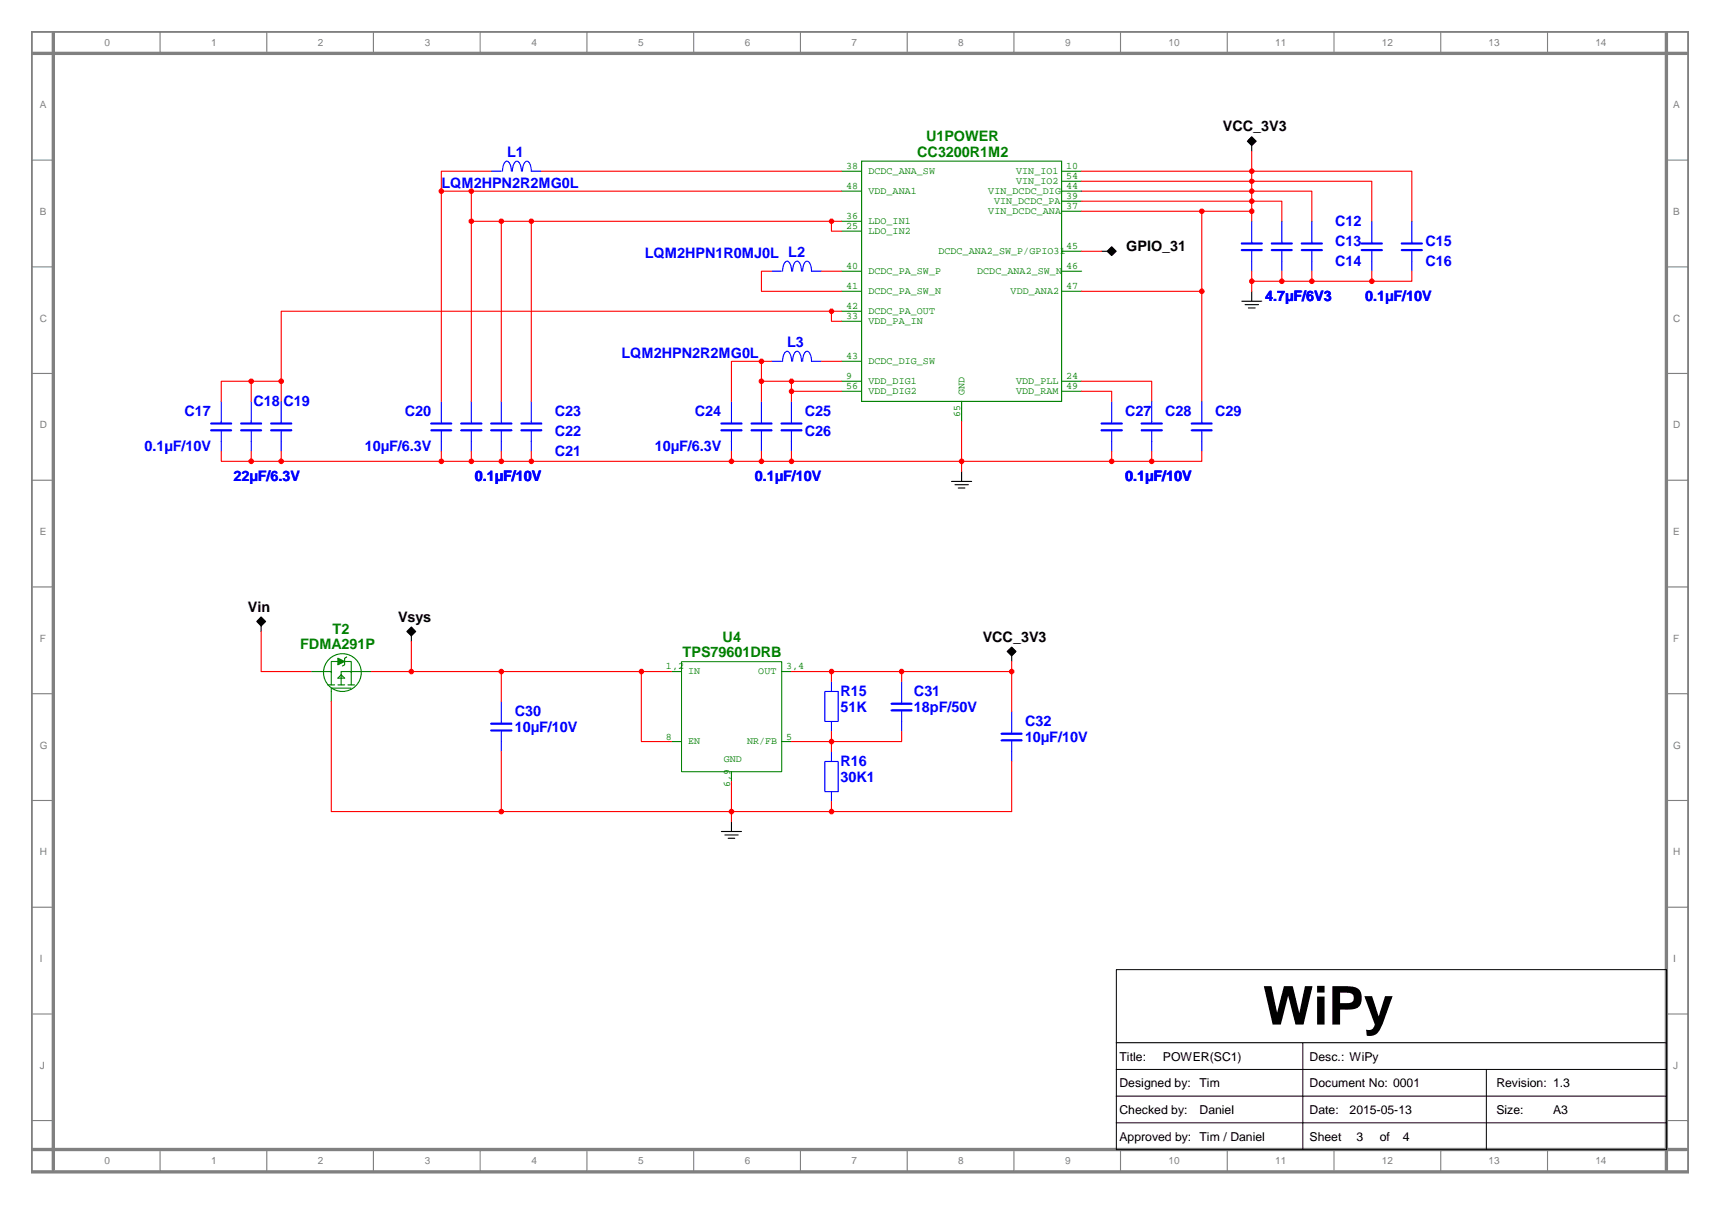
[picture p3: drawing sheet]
<svg xmlns="http://www.w3.org/2000/svg" width="420mm" height="297mm" viewBox="0 0 420 297" stroke-linecap="round" stroke-linejoin="round" font-family="sans-serif">
<path d="M7.6 7.6h404.9v278.7h-404.9zM7.6 13h404.4M13 7.6v278.1M407.1 7.6v278.1M7.6 280.8h404.4" fill="none" stroke="#808080" stroke-width=".81"/>
<g fill="none" stroke="#808080" stroke-width=".27">
<path d="M39.1 7.6v5.4M65.2 7.6v5.4M91.2 7.6v5.4M117.3 7.6v5.4M143.4 7.6v5.4M169.4 7.6v5.4M195.5 7.6v5.4M221.6 7.6v5.4M247.7 7.6v5.4M273.7 7.6v5.4M299.8 7.6v5.4M325.9 7.6v5.4"/>
<path d="M351.9 7.6v5.4M378 7.6v5.4M7.6 39.1h5.4M407.1 39.1h5.4M7.6 65.2h5.4M407.1 65.2h5.4M7.6 91.2h5.4M407.1 91.2h5.4M7.6 117.3h5.4M407.1 117.3h5.4M7.6 143.4h5.4M407.1 143.4h5.4"/>
<path d="M7.6 169.5h5.4M407.1 169.5h5.4M7.6 195.5h5.4M407.1 195.5h5.4M7.6 221.6h5.4M407.1 221.6h5.4M7.6 247.7h5.4M407.1 247.7h5.4M7.6 273.7h5.4M407.1 273.7h5.4M39.1 280.8v5.5M65.2 280.8v5.5"/>
<path d="M91.2 280.8v5.5M117.3 280.8v5.5M143.4 280.8v5.5M169.4 280.8v5.5M195.5 280.8v5.5M221.6 280.8v5.5M247.7 280.8v5.5M273.7 280.8v5.5M299.8 280.8v5.5M325.9 280.8v5.5M351.9 280.8v5.5M378 280.8v5.5"/>
</g>
<path d="M303.3 73.6h4.9M304.2 74.4h3.2M305 75.2h1.6M305.8 71.2v2.4M232.4 117.6h5M233.3 118.4h3.2M234.1 119.2h1.6M234.9 115.1v2.5M176.2 203.1h4.9M177.1 204h3.2M177.9 204.8h1.6M178.7 200.7v2.4" fill="none" stroke="#000" stroke-width=".27"/>
<path d="M271.6 98v5.5M281.3 98v5.5M271.6 105.1v5.1M281.3 105.1v5.1" fill="none" stroke="#00f" stroke-width=".27"/>
<path d="M269.1 103.5h4.9M269.1 105.1h4.9M278.9 103.5h4.9M278.9 105.1h4.9" fill="none" stroke="#00f" stroke-width=".54"/>
<circle cx="271.6" cy="112.7" r=".55" fill="#f00"/>
<circle cx="271.6" cy="112.7" r=".55" fill="none" stroke="#f00" stroke-width=".27"/>
<circle cx="234.9" cy="112.7" r=".55" fill="#f00"/>
<circle cx="234.9" cy="112.7" r=".55" fill="none" stroke="#f00" stroke-width=".27"/>
<path d="M305.8 54.1v5.4M313.1 54.1v5.4M320.5 54.1v5.4M335.1 54.1v5.4M344.9 54.1v5.4M305.8 61.1v5.2M313.1 61.1v5.2M320.5 61.1v5.2M335.1 61.1v5.2M344.9 61.1v5.2" fill="none" stroke="#00f" stroke-width=".27"/>
<path d="M303.3 59.5h4.9M310.7 59.5h4.8M318 59.5h4.9M332.6 59.5h5M342.4 59.5h4.9M303.3 61.1h4.9M310.7 61.1h4.8M318 61.1h4.9M332.6 61.1h5M342.4 61.1h4.9" fill="none" stroke="#00f" stroke-width=".54"/>
<circle cx="305.8" cy="51.6" r=".54" fill="#f00"/>
<circle cx="305.8" cy="51.6" r=".54" fill="none" stroke="#f00" stroke-width=".27"/>
<circle cx="305.8" cy="49.1" r=".54" fill="#f00"/>
<circle cx="305.8" cy="49.1" r=".54" fill="none" stroke="#f00" stroke-width=".27"/>
<circle cx="305.8" cy="46.7" r=".54" fill="#f00"/>
<circle cx="305.8" cy="46.7" r=".54" fill="none" stroke="#f00" stroke-width=".27"/>
<circle cx="305.8" cy="44.3" r=".54" fill="#f00"/>
<circle cx="305.8" cy="44.3" r=".54" fill="none" stroke="#f00" stroke-width=".27"/>
<circle cx="305.8" cy="41.8" r=".54" fill="#f00"/>
<circle cx="305.8" cy="41.8" r=".54" fill="none" stroke="#f00" stroke-width=".27"/>
<g fill="#000">
<path d="M305.8 33.4l1.1 1.1-1.1 1.1-1.1-1.1z" fill-rule="evenodd"/>
<path d="M246 159.1l1.1-1 1.1 1-1.1 1.1z" fill-rule="evenodd"/>
</g>
<path d="M305.8 33.4l1.1 1.1-1.1 1.1-1.1-1.1zM305.8 33.7l.8 .8-.8 .8-.8-.8zM305.8 35.6v1.3M246 159.1l1.1-1 1.1 1-1.1 1.1zM246.3 159.1l.8-.8 .8 .8-.8 .8zM247.1 160.2v1.4" fill="none" stroke="#000" stroke-width=".27"/>
<path d="M305.8 34.2l.3 .3-.3 .3-.3-.3zM246.8 159.1l.3-.2 .3 .2-.3 .3z" fill="none" stroke="#000" stroke-width=".24"/>
<circle cx="335.1" cy="68.7" r=".55" fill="#f00"/>
<circle cx="335.1" cy="68.7" r=".55" fill="none" stroke="#f00" stroke-width=".27"/>
<circle cx="320.5" cy="68.7" r=".55" fill="#f00"/>
<circle cx="320.5" cy="68.7" r=".55" fill="none" stroke="#f00" stroke-width=".27"/>
<circle cx="313.1" cy="68.7" r=".54" fill="#f00"/>
<circle cx="313.1" cy="68.7" r=".54" fill="none" stroke="#f00" stroke-width=".27"/>
<circle cx="305.8" cy="68.7" r=".54" fill="#f00"/>
<circle cx="305.8" cy="68.7" r=".54" fill="none" stroke="#f00" stroke-width=".27"/>
<g fill="none" stroke="#00f" stroke-width=".27">
<path d="M120 41.8h2.5M122.8 41.8v-.6a1.94 1.94 0 0 1 1-1.8 2.27 2.27 0 0 1 1.1 2.4M125.2 41.8v-.6a1.96 1.96 0 0 1 1.1-1.8 2.27 2.27 0 0 1 1.1 2.4M127.6 41.8l.1-.6a1.96 1.96 0 0 1 1-1.8 2.26 2.26 0 0 1 1.1 2.4h2.4M61.4 98v5.5M68.7 98v5.5M107.8 98v5.5M115.1 98v5.5M122.5 98v5.5M129.8 98v5.5M61.4 105.1v5.1M68.7 105.1v5.1"/>
<path d="M107.8 105.1v5.1M115.1 105.1v5.1M122.5 105.1v5.1M129.8 105.1v5.1"/>
</g>
<path d="M58.9 103.5h4.9M58.9 105.1h4.9M66.2 103.5h5M66.2 105.1h5M105.4 103.5h4.8M105.4 105.1h4.8M112.7 103.5h4.9M112.7 105.1h4.9M120 103.5h4.9M120 105.1h4.9M127.4 103.5h4.8M127.4 105.1h4.8" fill="none" stroke="#00f" stroke-width=".54"/>
<circle cx="122.5" cy="112.7" r=".55" fill="#f00"/>
<circle cx="122.5" cy="112.7" r=".55" fill="none" stroke="#f00" stroke-width=".27"/>
<circle cx="115.1" cy="112.7" r=".55" fill="#f00"/>
<circle cx="115.1" cy="112.7" r=".55" fill="none" stroke="#f00" stroke-width=".27"/>
<circle cx="203.1" cy="76" r=".54" fill="#f00"/>
<circle cx="203.1" cy="76" r=".54" fill="none" stroke="#f00" stroke-width=".27"/>
<path d="M54 98v5.5M54 105.1v5.1" fill="none" stroke="#00f" stroke-width=".27"/>
<path d="M51.6 103.5h4.9M51.6 105.1h4.9" fill="none" stroke="#00f" stroke-width=".54"/>
<circle cx="107.8" cy="112.7" r=".55" fill="#f00"/>
<circle cx="107.8" cy="112.7" r=".55" fill="none" stroke="#f00" stroke-width=".27"/>
<circle cx="61.4" cy="112.7" r=".55" fill="#f00"/>
<circle cx="61.4" cy="112.7" r=".55" fill="none" stroke="#f00" stroke-width=".27"/>
<circle cx="68.7" cy="112.7" r=".55" fill="#f00"/>
<circle cx="68.7" cy="112.7" r=".55" fill="none" stroke="#f00" stroke-width=".27"/>
<circle cx="68.7" cy="93.1" r=".55" fill="#f00"/>
<circle cx="68.7" cy="93.1" r=".55" fill="none" stroke="#f00" stroke-width=".27"/>
<circle cx="61.4" cy="93.1" r=".55" fill="#f00"/>
<circle cx="61.4" cy="93.1" r=".55" fill="none" stroke="#f00" stroke-width=".27"/>
<path d="M188.5 66.3h2.4M191.2 66.3v-.7a1.96 1.96 0 0 1 1.1-1.8 2.27 2.27 0 0 1 1.1 2.5M193.6 66.3l.1-.7a1.9 1.9 0 0 1 1-1.8 2.26 2.26 0 0 1 1.1 2.5M196.1 66.3v-.7a1.94 1.94 0 0 1 1-1.8 2.21 2.21 0 0 1 1.1 2.5h2.5" fill="none" stroke="#00f" stroke-width=".27"/>
<circle cx="115.1" cy="46.7" r=".55" fill="#f00"/>
<circle cx="115.1" cy="46.7" r=".55" fill="none" stroke="#f00" stroke-width=".27"/>
<circle cx="107.8" cy="46.7" r=".55" fill="#f00"/>
<circle cx="107.8" cy="46.7" r=".55" fill="none" stroke="#f00" stroke-width=".27"/>
<circle cx="129.8" cy="54" r=".54" fill="#f00"/>
<circle cx="129.8" cy="54" r=".54" fill="none" stroke="#f00" stroke-width=".27"/>
<circle cx="122.5" cy="54" r=".54" fill="#f00"/>
<circle cx="122.5" cy="54" r=".54" fill="none" stroke="#f00" stroke-width=".27"/>
<circle cx="115.1" cy="54" r=".54" fill="#f00"/>
<circle cx="115.1" cy="54" r=".54" fill="none" stroke="#f00" stroke-width=".27"/>
<circle cx="203.1" cy="54" r=".54" fill="#f00"/>
<circle cx="203.1" cy="54" r=".54" fill="none" stroke="#f00" stroke-width=".27"/>
<path d="M178.7 98v5.5M186 98v5.5M188.5 88.3h2.4M191.2 88.3v-.7a1.96 1.96 0 0 1 1.1-1.8 2.27 2.27 0 0 1 1.1 2.5M193.3 98v5.5M193.6 88.3l.1-.7a1.9 1.9 0 0 1 1-1.8 2.26 2.26 0 0 1 1.1 2.5M196.1 88.3v-.7a1.94 1.94 0 0 1 1-1.8 2.21 2.21 0 0 1 1.1 2.5h2.5M178.7 105.1v5.1M186 105.1v5.1M193.3 105.1v5.1" fill="none" stroke="#00f" stroke-width=".27"/>
<path d="M176.2 103.5h4.9M176.2 105.1h4.9M183.6 103.5h4.9M183.6 105.1h4.9M190.9 103.5h4.9M190.9 105.1h4.9" fill="none" stroke="#00f" stroke-width=".54"/>
<circle cx="129.8" cy="112.7" r=".54" fill="#f00"/>
<circle cx="129.8" cy="112.7" r=".54" fill="none" stroke="#f00" stroke-width=".27"/>
<path d="M270.5 61.4l1.1-1.1 1.1 1.1-1.1 1z" fill-rule="evenodd" fill="#000"/>
<path d="M269.1 61.4h1.4M270.5 61.4l1.1-1.1 1.1 1.1-1.1 1zM271.6 60.5l.8 .9-.8 .8-.8-.8z" fill="none" stroke="#000" stroke-width=".27"/>
<path d="M271.6 61.1l.2 .3-.2 .2-.3-.2z" fill="none" stroke="#000" stroke-width=".24"/>
<circle cx="281.3" cy="112.7" r=".55" fill="#f00"/>
<circle cx="281.3" cy="112.7" r=".55" fill="none" stroke="#f00" stroke-width=".27"/>
<circle cx="293.6" cy="51.6" r=".55" fill="#f00"/>
<circle cx="293.6" cy="51.6" r=".55" fill="none" stroke="#f00" stroke-width=".27"/>
<path d="M293.6 98v5.5M293.6 105.1v5.1M201.5 168.9h3.3v7.3h-3.3zM203.1 166.5v2.4M203.1 176.2v2.5M220.2 166.5v5.4M220.2 173.5v5.2M201.5 186h3.3v7.4h-3.3zM203.1 183.6v2.4M203.1 193.4v2.4" fill="none" stroke="#00f" stroke-width=".27"/>
<path d="M291.1 103.5h4.9M291.1 105.1h4.9M217.8 171.9h4.9M217.8 173.5h4.9" fill="none" stroke="#00f" stroke-width=".54"/>
<path d="M166.5 161.6h24.5v26.9h-24.5z" fill="none" stroke="#008000" stroke-width=".24"/>
<path d="M164 164h2.4M190.9 164h2.4M164 181.1h2.4M178.7 188.5v2.4M190.9 181.1h2.4" fill="none" stroke="#008000" stroke-width=".27"/>
<circle cx="203.1" cy="164" r=".54" fill="#f00"/>
<circle cx="203.1" cy="164" r=".54" fill="none" stroke="#f00" stroke-width=".27"/>
<path d="M122.5 171.4v5.4M122.5 178.4v5.2M247.1 173.8v5.4M247.1 180.8v5.2" fill="none" stroke="#00f" stroke-width=".27"/>
<path d="M120 176.8h4.9M120 178.4h4.9M244.7 179.2h4.8M244.7 180.8h4.8" fill="none" stroke="#00f" stroke-width=".54"/>
<circle cx="220.2" cy="164" r=".54" fill="#f00"/>
<circle cx="220.2" cy="164" r=".54" fill="none" stroke="#f00" stroke-width=".27"/>
<circle cx="203.1" cy="198.2" r=".54" fill="#f00"/>
<circle cx="203.1" cy="198.2" r=".54" fill="none" stroke="#f00" stroke-width=".27"/>
<circle cx="178.7" cy="198.2" r=".55" fill="#f00"/>
<circle cx="178.7" cy="198.2" r=".55" fill="none" stroke="#f00" stroke-width=".27"/>
<circle cx="156.7" cy="164" r=".54" fill="#f00"/>
<circle cx="156.7" cy="164" r=".54" fill="none" stroke="#f00" stroke-width=".27"/>
<circle cx="122.5" cy="164" r=".55" fill="#f00"/>
<circle cx="122.5" cy="164" r=".55" fill="none" stroke="#f00" stroke-width=".27"/>
<circle cx="122.5" cy="198.2" r=".55" fill="#f00"/>
<circle cx="122.5" cy="198.2" r=".55" fill="none" stroke="#f00" stroke-width=".27"/>
<circle cx="247.1" cy="164" r=".55" fill="#f00"/>
<circle cx="247.1" cy="164" r=".55" fill="none" stroke="#f00" stroke-width=".27"/>
<circle cx="100.5" cy="164" r=".54" fill="#f00"/>
<circle cx="100.5" cy="164" r=".54" fill="none" stroke="#f00" stroke-width=".27"/>
<circle cx="203.1" cy="181.1" r=".54" fill="#f00"/>
<circle cx="203.1" cy="181.1" r=".54" fill="none" stroke="#f00" stroke-width=".27"/>
<circle cx="193.3" cy="112.7" r=".54" fill="#f00"/>
<circle cx="193.3" cy="112.7" r=".54" fill="none" stroke="#f00" stroke-width=".27"/>
<circle cx="186" cy="112.7" r=".55" fill="#f00"/>
<circle cx="186" cy="112.7" r=".55" fill="none" stroke="#f00" stroke-width=".27"/>
<circle cx="178.7" cy="112.7" r=".55" fill="#f00"/>
<circle cx="178.7" cy="112.7" r=".55" fill="none" stroke="#f00" stroke-width=".27"/>
<circle cx="186" cy="88.3" r=".55" fill="#f00"/>
<circle cx="186" cy="88.3" r=".55" fill="none" stroke="#f00" stroke-width=".27"/>
<circle cx="186" cy="93.1" r=".55" fill="#f00"/>
<circle cx="186" cy="93.1" r=".55" fill="none" stroke="#f00" stroke-width=".27"/>
<circle cx="193.3" cy="93.1" r=".54" fill="#f00"/>
<circle cx="193.3" cy="93.1" r=".54" fill="none" stroke="#f00" stroke-width=".27"/>
<circle cx="193.3" cy="95.6" r=".54" fill="#f00"/>
<circle cx="193.3" cy="95.6" r=".54" fill="none" stroke="#f00" stroke-width=".27"/>
<g fill="#000">
<path d="M63.8 150.7l1.1 1.1-1.1 1.1-1.1-1.1z" fill-rule="evenodd"/>
<path d="M99.4 154.3l1.1-1.1 1 1.1-1 1z" fill-rule="evenodd"/>
</g>
<path d="M63 151.8l.8-.8 .8 .8-.8 .8zM63.8 150.7l1.1 1.1-1.1 1.1-1.1-1.1zM63.8 152.9v1.4M99.4 154.3l1.1-1.1 1 1.1-1 1zM99.6 154.3l.9-.9 .8 .9-.8 .8zM100.5 155.3v1.4" fill="none" stroke="#000" stroke-width=".27"/>
<path d="M63.5 151.8l.3-.2 .3 .2-.3 .3zM100.2 154.3l.3-.3 .2 .3-.2 .2z" fill="none" stroke="#000" stroke-width=".24"/>
<path d="M78.5 164h2.4v3.3M80.1 167.3h1.6M82.5 167.3h1.7M85 167.3h1.6M85.8 168.1h-4.9v.8M88.3 164h-2.5v3.3" fill="none" stroke="#008000" stroke-width=".27"/>
<path d="M82.5 160.8l1.7 .8-1.7 .8z" fill-rule="evenodd" fill="#008000"/>
<g fill="none" stroke="#008000" stroke-width=".27">
<path d="M76 164h2.5M80.9 164.3v-2.7h4.9v2.7M80.9 168.9v2.5M82.5 160.8l1.7 .8-1.7 .8zM83.3 164.8l.9 .9h-1.7zM84.7 160.5l-.5 .3v1.6l-.6 .3M85.8 164h-2.5v3.3M88.3 164h2.4"/>
<circle cx="83.6" cy="164.3" r="4.6"/>
</g>
<circle cx="293.6" cy="71.2" r=".55" fill="#f00"/>
<g fill="none" stroke="#f00" stroke-width=".27">
<path d="M305.8 36.9v17.2M107.8 46.7v51.3M107.8 46.7h97.8M115.1 46.7v51.3M115.1 54.1h90.5M120 41.8h-12.2v4.9M122.5 54.1v43.9M129.8 54.1v43.9M132.2 41.8h73.4M203.1 54.1v2.4h2.5M264.2 49.1h48.9v5M264.2 46.7h56.3v7.4"/>
<path d="M264.2 44.3h70.9v9.8M264.2 41.8h80.7v12.3M264.2 51.6h41.6M293.6 51.6v46.4M188.5 66.3h-2.5v4.9h19.6M200.7 66.3h4.9M203.1 76h-134.4v17.1M203.1 76v2.5h2.5M203.1 76h2.5M264.2 71.2h29.4M264.2 61.4h4.9M305.8 66.3v4.9"/>
<path d="M305.8 68.7h29.3M313.1 66.3v2.4M320.5 66.3v2.4M335.1 66.3v2.4M344.9 66.3v2.4h-9.8M61.4 93.1h-7.4v4.9M61.4 93.1v4.9M61.4 93.1h7.3M68.7 93.1v4.9M186 88.3h-7.3v9.7M186 93.1h19.6M186 88.3v9.7"/>
<path d="M186 88.3h2.5M193.3 93.1v4.9M193.3 95.6h12.3M200.7 88.3h4.9M264.2 93.1h17.1v4.9M264.2 95.6h7.4v2.4M54 110.2v2.5h7.4M61.4 112.7h219.9M61.4 110.2v2.5M68.7 110.2v2.5M107.8 110.2v2.5M115.1 110.2v2.5"/>
<path d="M122.5 110.2v2.5M129.8 110.2v2.5M178.7 110.2v2.5M186 110.2v2.5M193.3 110.2v2.5M234.9 102.9v12.2M271.6 110.2v2.5M281.3 110.2v2.5M293.6 110.2v2.5h-12.3M63.8 154.3v9.7h12.2M100.5 156.7v7.3M80.9 171.4v26.8h41.6"/>
<path d="M90.7 164h73.3M122.5 164v7.4M156.7 164v17.1h7.3M193.3 164h53.8M203.1 164v2.5M203.1 178.7v4.9M220.2 178.7v2.4h-26.9M220.2 164v2.5M247.1 161.6v12.2M122.5 183.6v14.6M122.5 198.2h80.6M178.7 190.9v9.8"/>
<path d="M203.1 195.8v2.4M247.1 186v12.2h-44"/>
<circle cx="293.6" cy="71.2" r=".55"/>
</g>
<g fill="none" stroke="#008000" stroke-width=".27">
<path d="M210.5 39.4h48.8v58.6h-48.8zM205.6 41.8h4.9M205.6 46.7h4.9M205.6 54.1h4.9M205.6 56.5h4.9M259.3 41.8h4.9M259.3 46.7h4.9M259.3 49.1h4.9M259.3 51.6h4.9M259.3 44.3h4.9M205.6 66.3h4.9M205.6 71.2h4.9"/>
<path d="M205.6 76h4.9M205.6 78.5h4.9M259.3 66.3h4.9M259.3 71.2h4.9M259.3 61.4h4.9M205.6 88.3h4.9M205.6 93.1h4.9M205.6 95.6h4.9M234.9 98v4.9M259.3 93.1h4.9M259.3 95.6h4.9"/>
</g>
<path d="M272.7 236.9h134.4v43.9h-134.4zM272.7 254.7h134.4M318.3 254.7v26.1M272.7 261.2h134.4M272.7 267.8h134.4M272.7 274.3h134.4M363.1 261.2v19.6" fill="none" stroke="#000" stroke-width=".24"/>
<text font-size="13" x="308.5" y="250.3">WiPy</text>
<g font-size="3.5" fill="#008000">
<text x="226.2" y="34.5">U1POWER</text>
<text x="224.1" y="38.3">CC3200R1M2</text>
<text x="81.2" y="154.8">T2</text>
<text x="73.3" y="158.6">FDMA291P</text>
<text x="166.7" y="160.5">TPS79601DRB</text>
<text x="176.5" y="156.7">U4</text>
</g>
<g font-size="3.5">
<text x="298.7" y="32">VCC_3V3</text>
<text x="275.1" y="61.4">GPIO_31</text>
<text x="60.6" y="149.4">Vin</text>
<text x="97.2" y="151.8">Vsys</text>
<text x="240.1" y="156.7">VCC_3V3</text>
</g>
<g font-size="3.5" fill="#00f">
<text x="123.9" y="38.3">L1</text>
<text x="107.8" y="45.9">LQM2HPN2R2MG0L</text>
<text x="326.2" y="55.2">C12</text>
<text x="157.5" y="63">LQM2HPN1R0MJ0L L2</text>
<text x="326.2" y="60">C13</text>
<text x="326.2" y="64.9">C14</text>
<text x="348.2" y="60">C15</text>
<text x="348.2" y="64.9">C16</text>
<text x="309.1" y="73.6">4.7µF/6V3</text>
<text x="333.5" y="73.6">0.1µF/10V</text>
<text x="151.8" y="87.5">LQM2HPN2R2MG0L</text>
<text x="192.3" y="84.8">L3</text>
<text x="45.1" y="101.6">C17</text>
<text x="61.9" y="99.1">C18</text>
<text x="69.2" y="99.1">C19</text>
<text x="98.9" y="101.6">C20</text>
<text x="135.5" y="101.6">C23</text>
<text x="169.7" y="101.6">C24</text>
<text x="196.6" y="101.6">C25</text>
<text x="274.9" y="101.6">C27</text>
<text x="284.6" y="101.6">C28</text>
<text x="296.8" y="101.6">C29</text>
<text x="135.5" y="106.5">C22</text>
<text x="196.6" y="106.5">C26</text>
<text x="35.3" y="110.3">0.1µF/10V</text>
<text x="89.1" y="110.3">10µF/6.3V</text>
<text x="135.5" y="111.4">C21</text>
<text x="160" y="110.3">10µF/6.3V</text>
<text x="57.1" y="117.6">22µF/6.3V</text>
<text x="116" y="117.6">0.1µF/10V</text>
<text x="184.4" y="117.6">0.1µF/10V</text>
<text x="274.9" y="117.6">0.1µF/10V</text>
<text x="205.3" y="170">R15</text>
<text x="205.3" y="173.8">51K</text>
<text x="223.3" y="170">C31</text>
<text x="223.3" y="173.8">18pF/50V</text>
<text x="125.8" y="174.9">C30</text>
<text x="125.8" y="178.7">10µF/10V</text>
<text x="250.4" y="177.4">C32</text>
<text x="250.4" y="181.1">10µF/10V</text>
<text x="205.3" y="187.1">R16</text>
<text x="205.3" y="190.9">30K1</text>
</g>
<g font-size="3">
<text x="273.5" y="259.1">Title:</text>
<text x="284.1" y="259.1">POWER(SC1)</text>
<text x="319.9" y="259.1">Desc.: WiPy</text>
<text x="273.5" y="265.6">Designed by:</text>
<text x="293" y="265.6">Tim</text>
<text x="319.9" y="265.6">Document No: 0001</text>
<text x="365.5" y="265.6">Revision: 1.3</text>
<text x="273.5" y="272.1">Checked by:</text>
<text x="293" y="272.1">Daniel</text>
<text x="319.9" y="272.1">Date:</text>
<text x="329.7" y="272.1">2015-05-13</text>
<text x="365.5" y="272.1">Size:</text>
<text x="379.4" y="272.1">A3</text>
<text x="273.5" y="278.6">Approved by: Tim / Daniel</text>
<text x="319.9" y="278.6">Sheet</text>
<text x="331.3" y="278.6">3</text>
<text x="337" y="278.6">of</text>
<text x="342.7" y="278.6">4</text>
</g>
<g font-size="2.4" fill="#808080">
<text x="25.5" y="11.2">0</text>
<text x="51.6" y="11.2">1</text>
<text x="77.7" y="11.2">2</text>
<text x="103.7" y="11.2">3</text>
<text x="129.8" y="11.2">4</text>
<text x="155.9" y="11.2">5</text>
<text x="182" y="11.2">6</text>
<text x="208" y="11.2">7</text>
<text x="234.1" y="11.2">8</text>
<text x="260.2" y="11.2">9</text>
<text x="285.4" y="11.2">10</text>
<text x="311.5" y="11.2">11</text>
<text x="337.6" y="11.2">12</text>
<text x="363.6" y="11.2">13</text>
<text x="389.7" y="11.2">14</text>
<text x="9.8" y="26.4">A</text>
<text x="408.7" y="26.4">A</text>
<text x="9.8" y="52.5">B</text>
<text x="408.7" y="52.5">B</text>
<text x="9.8" y="78.6">C</text>
<text x="408.7" y="78.6">C</text>
<text x="9.8" y="104.6">D</text>
<text x="408.7" y="104.6">D</text>
<text x="9.8" y="130.7">E</text>
<text x="408.7" y="130.7">E</text>
<text x="9.8" y="156.8">F</text>
<text x="408.7" y="156.8">F</text>
<text x="9.8" y="182.9">G</text>
<text x="408.7" y="182.9">G</text>
<text x="9.8" y="208.9">H</text>
<text x="408.7" y="208.9">H</text>
<text x="9.8" y="235">I</text>
<text x="408.7" y="235">I</text>
<text x="9.8" y="261.1">J</text>
<text x="408.7" y="261.1">J</text>
<text x="25.5" y="284.4">0</text>
<text x="51.6" y="284.4">1</text>
<text x="77.7" y="284.4">2</text>
<text x="103.7" y="284.4">3</text>
<text x="129.8" y="284.4">4</text>
<text x="155.9" y="284.4">5</text>
<text x="182" y="284.4">6</text>
<text x="208" y="284.4">7</text>
<text x="234.1" y="284.4">8</text>
<text x="260.2" y="284.4">9</text>
<text x="285.4" y="284.4">10</text>
<text x="311.5" y="284.4">11</text>
<text x="337.6" y="284.4">12</text>
<text x="363.6" y="284.4">13</text>
<text x="389.7" y="284.4">14</text>
</g>
<g font-size="2.4" fill="#008000">
<text x="206.7" y="41.4">38</text>
<text x="260.5" y="41.4">10</text>
<text x="206.7" y="46.2">48</text>
<text x="212.1" y="42.4">DCDC_ANA_SW</text>
<text x="212.1" y="47.3">VDD_ANA1</text>
<text x="241.4" y="47.3">VIN_DCDC_DIG</text>
<text x="248.2" y="42.4">VIN_IO1</text>
<text x="248.2" y="44.9">VIN_IO2</text>
<text x="260.5" y="46.2">44</text>
<text x="260.5" y="43.8">54</text>
<text x="206.7" y="53.6">36</text>
<text x="241.4" y="52.2">VIN_DCDC_ANA</text>
<text x="242.8" y="49.7">VIN_DCDC_PA</text>
<text x="260.5" y="51.1">37</text>
<text x="260.5" y="48.7">39</text>
<text x="206.7" y="56">25</text>
<text x="212.1" y="54.7">LDO_IN1</text>
<text x="212.1" y="57.1">LDO_IN2</text>
<text x="206.7" y="65.8">40</text>
<text x="229.2" y="62">DCDC_ANA2_SW_P/GPIO31</text>
<text x="260.5" y="60.9">45</text>
<text x="260.5" y="65.8">46</text>
<text x="206.7" y="70.7">41</text>
<text x="212.1" y="66.9">DCDC_PA_SW_P</text>
<text x="212.1" y="71.8">DCDC_PA_SW_N</text>
<text x="238.7" y="66.9">DCDC_ANA2_SW_N</text>
<text x="246.9" y="71.8">VDD_ANA2</text>
<text x="260.5" y="70.7">47</text>
<text x="206.7" y="75.6">42</text>
<text x="212.1" y="76.7">DCDC_PA_OUT</text>
<text x="206.7" y="78">33</text>
<text x="212.1" y="79.1">VDD_PA_IN</text>
<text x="206.7" y="87.8">43</text>
<text x="212.1" y="88.9">DCDC_DIG_SW</text>
<text x="206.7" y="92.7">9</text>
<text x="206.7" y="95.1">56</text>
<text x="212.1" y="93.8">VDD_DIG1</text>
<text x="248.2" y="93.8">VDD_PLL</text>
<text x="260.5" y="95.1">49</text>
<text x="260.5" y="92.7">24</text>
<text x="212.1" y="96.2">VDD_DIG2</text>
<text x="234.6" y="101.9" transform="rotate(-90 234.6 101.9)">65</text>
<text x="235.6" y="96.4" transform="rotate(-90 235.6 96.4)">GND</text>
<text x="248.2" y="96.2">VDD_RAM</text>
<text x="162.7" y="163.5">1,2</text>
<text x="168.1" y="164.6">IN</text>
<text x="185.2" y="164.6">OUT</text>
<text x="192" y="163.5">3,4</text>
<text x="162.7" y="180.7">8</text>
<text x="168.1" y="181.7">EN</text>
<text x="182.5" y="181.7">NR/FB</text>
<text x="192" y="180.7">5</text>
<text x="176.8" y="186.1">GND</text>
<text x="178.3" y="192.3" transform="rotate(-90 178.3 192.3)">6,9</text>
</g>
</svg>
